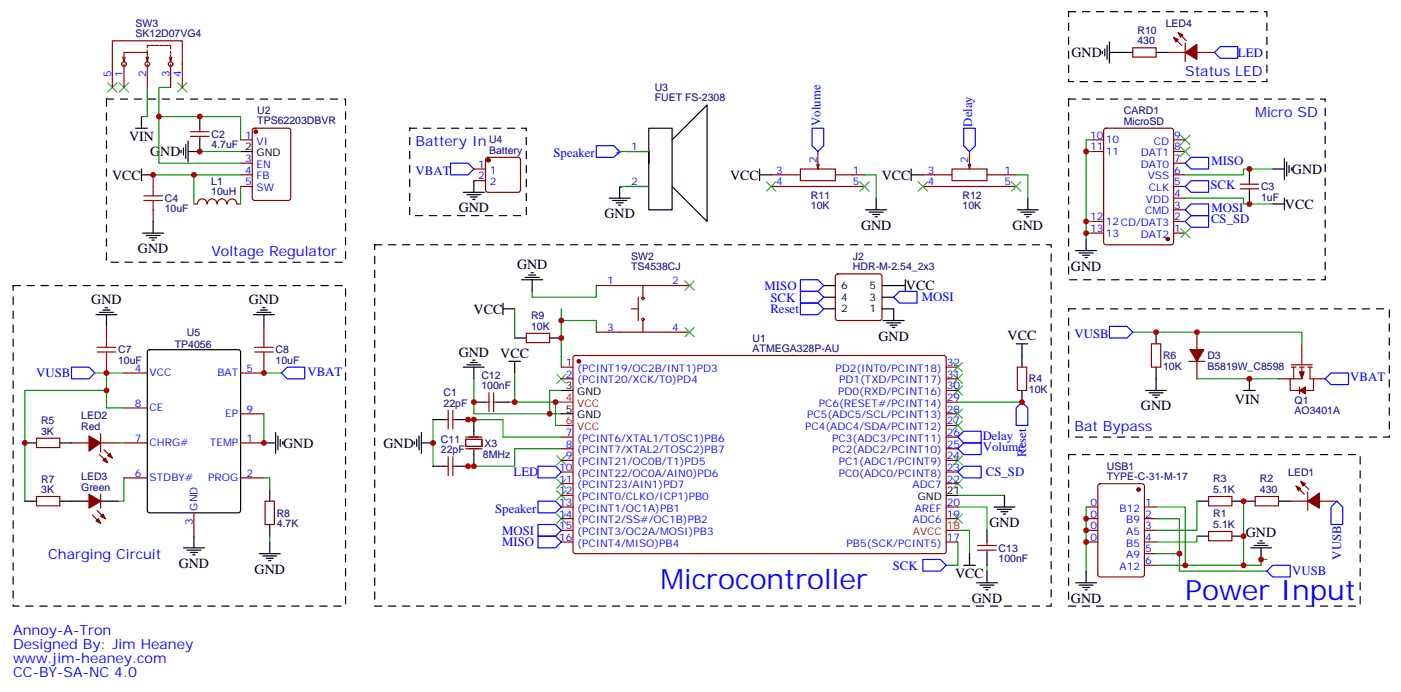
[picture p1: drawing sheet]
<svg xmlns="http://www.w3.org/2000/svg" width="424mm" height="209mm" viewBox="0 0 424 209" stroke-linecap="round" stroke-linejoin="round" font-family="sans-serif">
<g fill="none" stroke="#3c3" stroke-width=".35">
<path d="M32.6 25l2.8 2.9M35.4 25l-2.8 2.9M36.1 25l2.8 2.9M38.9 25l-2.8 2.9M53.7 25l2.9 2.9M56.6 25l-2.9 2.9M231.9 55l2.8 2.9M234.7 55l-2.8 2.9M260.1 55l2.8 2.9M262.9 55l-2.8 2.9M277.7 55l2.9 2.9M280.6 55l-2.9 2.9"/>
<path d="M306 55l2.8 2.9M308.8 55l-2.8 2.9M357.1 40.9l2.8 2.8M357.1 44.4l2.8 2.9M359.9 44.4l-2.8 2.9M359.9 40.9l-2.8 2.8M357.1 69.1l2.8 2.9M359.9 69.1l-2.8 2.9M207.2 85l2.8 2.8M207.2 99.1l2.8 2.9M210 99.1l-2.8 2.9M210 85l-2.8 2.8"/>
<path d="M168.4 113.2l2.8 2.9M171.2 113.2l-2.8 2.9M288.3 116.8l2.8 2.8M288.3 113.2l2.8 2.9M288.3 109.7l2.8 2.8M291.1 116.8l-2.8 2.8M291.1 113.2l-2.8 2.9M291.1 109.7l-2.8 2.8M168.4 137.9l2.8 2.9M171.2 137.9l-2.8 2.9M288.3 137.9l2.8 2.9M288.3 123.8l2.8 2.8"/>
<path d="M288.3 127.4l2.8 2.8M291.1 137.9l-2.8 2.9M291.1 123.8l-2.8 2.8M291.1 127.4l-2.8 2.8M168.4 155.6l2.8 2.8M168.4 148.5l2.8 2.8M168.4 145l2.8 2.8M171.2 155.6l-2.8 2.8M171.2 148.5l-2.8 2.8M171.2 145l-2.8 2.8M288.3 155.6l2.8 2.8M288.3 145l2.8 2.8"/>
<path d="M291.1 155.6l-2.8 2.8M291.1 145l-2.8 2.8"/>
</g>
<g fill="none" stroke="#000" stroke-width=".35">
<path d="M333.5 15.5v.7M334.2 14.8v2.1M334.9 13.8v4.2M335.6 15.9h7.1M335.6 12.7v6.3M349.7 15.9h3.5M41 38.8h3.6M42.8 35.3v3.5M60.4 35.3v3.5M42.8 52.9h3.5M42.8 51.2v3.5M54.8 45.5v.7"/>
<path d="M55.5 44.8v2.1M56.2 43.7v4.3M56.9 42.7v6.3M60.4 42.3v3.6h-3.5M72.8 45.9h3.5M140.2 58.2h6.3M141.2 58.9h4.3M142.3 59.6h2.1M143.3 54.7v3.5M184.3 60h6.3M187.4 56.4v3.6M196.3 45.9v-7.1h7v24.7h-7v-17.6v3.5"/>
<path d="M203.3 42.3l10.6-10.5v35.2l-10.6-10.6M229.8 52.9h3.5M229.8 51.2v3.5M265 60v3.5M275.6 52.9h3.6M275.6 51.2v3.5M310.9 60v3.5M377.9 51.2v3.5M377.9 58.2v3.5M385 51.2h3.5M388.5 48v6.3M388.5 60v3.5"/>
<path d="M389.2 49v4.3M389.9 50.1v2.1M390.6 50.8v.7M43.1 70.6h6.4M44.2 71.3h4.2M45.3 72h2.1M46 72.7h.7M46.3 67v3.6M143 60.3h.7M185.3 60.7h4.2M186.4 61.4h2.1M187.1 62.1h.7"/>
<path d="M261.9 63.5h6.3M262.9 64.2h4.3M264 64.9h2.1M264.7 65.6h.7M307.7 63.5h6.4M308.8 64.2h4.2M309.8 64.9h2.2M310.6 65.6h.7M325.4 75.8h6.3M326.4 76.6h4.3M327.5 77.3h2.1M328.2 78h.7"/>
<path d="M328.5 72.3v3.5M385 61.7h3.5M29 95.2h6.4M30.1 94.5h4.2M31.2 93.8h2.1M31.9 93.1h.7M32.2 95.2v3.6M76.7 95.2h6.3M77.7 94.5h4.3M78.8 93.8h2.1M79.5 93.1h.7M79.8 95.2v3.6"/>
<path d="M152.2 93.5h3.5M152.2 91.7v3.5M157.8 84.7h6.3M158.9 84h4.2M159.9 83.3h2.1M160.6 82.5h.7M161 84.7v3.5M249.2 86.4h3.5M249.2 93.5h3.5M249.2 90h3.5M266.8 93.5h3.5v3.5M266.8 86.4h7.1"/>
<path d="M266.8 90h3.5M267.2 97h6.3M268.2 97.7h4.3M269.3 98.4h2.1M270 99.1h.7M273.9 84.7v3.5M44.8 106l.5-.2h26.8l.6 .5 .1 48.2-.5 .7h-27l-.7-.4v-48.3zM140.2 111.1h6.3M141.2 110.4h4.3M142.3 109.7h2.1M143 109h.7M143.3 111.1v3.6"/>
<path d="M153.9 109.4h3.5M155.7 102.3h3.5M155.7 109.4v3.5M166.3 102.3h3.5M169.8 118.2h3.5M307.4 104.1h3.5M309.1 104.1v7M309.1 118.2v3.5M346.5 118.2h6.4M347.6 118.9h4.2M348.7 119.6h2.1M349.7 100.5v3.6"/>
<path d="M349.7 111.1v7.1M376.2 118.2h3.5M377.9 114.7v3.5M7.5 134.1h3.5M18.1 134.1h3.5M79.8 134.1h3.6M83.4 130.9v6.3M84.1 131.9v4.3M84.8 133v2.1M85.5 133.7v.7M125.3 133.7v.7M126 133v2.1"/>
<path d="M126.8 131.9v4.3M127.5 134.1h3.5M127.5 130.9v6.3M131 127h3.5M138 127h3.6M143.3 127v4.9M143.3 136.2v4.9M143.3 121.7h3.6M150.4 121.7h3.5M169.8 125.2h3.5M349.4 120.3h.7M7.5 151.7h3.5"/>
<path d="M18.1 151.7h8.8M30.4 151.7h5.3M81.6 148.2v3.5M81.6 158.8v3.5M131 141.1h3.5M138 141.1h3.6M286.2 149.9h3.5M300.7 153.5h6.3M301.7 154.2h4.3M302.8 154.9h2.1M303.5 155.6h.7M303.8 149.9v3.6"/>
<path d="M362.1 151.7h3.5M372.6 151.7h7.1M386.8 151.7h3.5M55.5 165.8h6.3M56.6 166.5h4.2M57.6 167.2h2.1M58.3 167.9h.7M58.7 162.3v3.5M78.4 167.6h6.4M79.5 168.3h4.2M80.5 169h2.2M81.2 169.7h.8"/>
<path d="M81.6 164v3.6M291.5 171.1h3.5M293.3 167.6v3.5M295.4 176.4h6.3M296.4 177.1h4.3M297.5 177.8h2.1M298.2 178.5h.7M298.6 160.5v3.5M298.6 167.6v3.5M298.6 172.9v3.5M325.4 176.4h6.3M326.4 177.1h4.3"/>
<path d="M327.5 177.8h2.1M328.2 178.5h.7M328.5 172.9v3.5M362.1 162.3h3.5M372.6 162.3h3.6M378.3 165.8h6.3M379.3 165.1h4.3M380.4 164.4h2.1M381.1 163.7h.7M381.5 165.8v3.5"/>
</g>
<g fill="none" stroke="#008700" stroke-width=".35">
<path d="M44.6 26.5v8.8h-1.8M48.1 35.3v14.1h24.7M51.6 26.5h-3.5v8.8h24.7v7M46.3 52.9h12.4M60.4 45.9h12.4M72.8 52.9h-14.1v8.8M72.8 56.4v5.3M187.4 45.9h8.9M187.4 56.4h8.9M261.5 52.9h3.5v7.1M307.4 52.9h3.5v7.1M328.5 45.9h1.8"/>
<path d="M330.3 42.3h-1.8v30M358.5 60h17.7v1.7h8.8M385 51.2h-8.8v1.7h-17.7M328.5 70.6h1.8M328.5 67h1.8M155.7 93.5v8.8M169.8 97h10.6v3.5M169.8 93.5v17.6M180.4 86.4v3.6h-19.4v-1.8M28.7 112.9h8.8M32.2 118.2h-24.7v33.5M32.2 112.9v10.6h5.3"/>
<path d="M79.8 112.9h5.3M143.3 114.7v10.5h23M155.7 112.9v8.8h12.3M169.8 118.2h-3.5v7h3.5M342.7 100.5h51.1v3.6M362.1 114.7h24.7M35.7 134.1h1.8M79.8 125.2v8.9M131 127v14.1M143.3 127h-1.7h10.6v5.3h17.6M153.9 121.7h1.8M169.8 121.7h-1.8v7.1h1.8"/>
<path d="M169.8 135.8h-14.1v5.3h-14.1h1.7M289.7 121.7h19.4M37.5 144.6v7.1h-1.8M79.8 144.6h1.8v3.6M289.7 153.5h8.9v7M289.7 149.9h14.1M328.5 153.5v19.4M349.7 153.5h8.8v17.6M349.7 157h7.1v10.6M362.1 151.7v8.8h-12.4M376.2 151.7v19.4M81.6 162.3v1.7"/>
<path d="M289.7 164v7.1h-3.5M289.7 160.5h3.6v7.1M298.6 171.1v1.8M349.7 167.6h7.1v5.3h26.4M362.1 162.3v1.7h-12.4M383.2 169.3h-1.7v1.8h-31.8"/>
</g>
<g fill="none" stroke="#00f" stroke-width=".35">
<path d="M369.1 14.1h5.3v3.5h-5.3l-1.8-1.7zM245.6 38.8h3.6v5.3l-1.8 1.8-1.8-1.8zM291.5 38.8h3.5v5.3l-1.7 1.8-1.8-1.8zM136.3 49.4h5.3l1.7 1.8-1.7 1.7h-5.3zM180.4 44.1h5.3l1.7 1.8-1.7 1.7h-5.3zM358.5 56.4l1.8-1.7h5.3v3.5h-5.3zM358.5 49.4l1.8-1.8h5.3v3.6h-5.3zM358.5 67l1.8-1.7h5.3v3.5h-5.3zM358.5 63.5l1.8-1.8h5.3v3.6h-5.3zM242.1 91.7h5.3l1.8 1.8-1.8 1.7h-5.3zM242.1 88.2h5.3l1.8 1.8-1.8 1.7h-5.3zM242.1 84.7h5.3l1.8 1.7-1.8 1.8h-5.3z"/>
<path d="M272.1 88.2h5.3v3.5h-5.3l-1.8-1.7zM335.6 98.8h5.3l1.8 1.7-1.8 1.8h-5.3zM21.6 111.1h5.3l1.8 1.8-1.8 1.8h-5.3zM85.1 112.9l1.8-1.8h5.3v3.6h-5.3zM400.9 114.7l1.7-1.8h5.3v3.5h-5.3zM289.7 135.8l1.8-1.7h5.3v3.5h-5.3zM291.5 130.5h5.3v3.6h-5.3l-1.8-1.8zM309.1 121.7l1.8 1.8v5.3h-3.5v-5.3zM162.7 141.1h5.3l1.8 1.8-1.8 1.7h-5.3zM162.7 158.8h5.3l1.8 1.7-1.8 1.8h-5.3zM162.7 151.7h5.3l1.8 1.8-1.8 1.7h-5.3zM289.7 142.9l1.8-1.8h5.3v3.5h-5.3z"/>
<path d="M404.4 151.7l1.8 1.8v5.3h-3.6v-5.3zM162.7 162.3h5.3l1.8 1.7-1.8 1.8h-5.3zM279.2 169.3h5.2l1.8 1.8-1.8 1.8h-5.2zM385 171.1h5.3v3.5h-5.3l-1.8-1.7z"/>
</g>
<g fill="none" stroke="#870000" stroke-width=".35">
<path d="M37.1 17.3l.4 1.4M37.5 19.4v7.1M37.9 17.3l-.4 1.4M44.2 17.3l.4 1.4M44.6 15.2v.7M44.6 19.4v7.1M44.9 17.3l-.3 1.4v-2.8h-7.1v2.8M45.3 13.8h-.7v.7M45.6 13.8h1.1M47 13.8h1.1M48.4 13.8h1.1M49.8 13.8h1.1"/>
<path d="M51.3 13.8h.3v1M51.3 17.3l.3 1.4M51.6 15.5v.7M51.6 16.6v.7M51.6 19.4v7.1M52 17.3l-.4 1.4v-1.1M342.7 14.5h7v2.8h-7zM353.2 15.9h5.3M355 11.3l2.5 2.5M356.4 9.9l2.5 2.4M358.5 13.1v5.6M362.1 15.9h5.2"/>
<path d="M34 26.5v-14.2h21.1v14.2M57.6 39.9h5.7M60.4 38.8v1.1M76.5 39l.5-.2h10.2l.7 .4v20.8l-.4 .6-10.5 .1-.6-.5-.1-20.7zM334.1 39l.4-.2h19.8l.6 .4 .1 34.2-.5 .6-20 .1-.6-.5-.1-34.1zM46.3 52.9v3.5M57.6 41.3h5.7M60.4 41.3v1M72.8 56.4h3.5M72.8 52.9h3.5M72.8 49.4h3.5M72.8 42.3h3.5"/>
<path d="M143.3 51.2h3.6M143.3 54.7h3.6M147.1 47.8l.5-.2h9.1l.5 .2 .2 .5v9.2l-.2 .5-.5 .2h-9.1l-.5-.2-.2-.5v-9.2zM189.2 56.4h7.1M189.2 45.9h7.1M233.3 56.4h28.2M233.3 52.9h8.8M242.1 51.2h10.6v3.5h-10.6zM247.1 49.7l.3 1.5M247.4 45.9v5.3l.4-1.5M252.7 52.9h8.8M279.2 56.4h28.2"/>
<path d="M279.2 52.9h8.8M288 51.2h10.6v3.5h-10.6zM292.9 49.7l.4 1.5M293.3 45.9v5.3l.3-1.5M298.6 52.9h8.8M330.3 45.9h3.5M330.3 42.3h3.5M355 60h3.5M355 56.4h3.5M355 52.9h3.5M355 49.4h3.5M355 45.9h3.5"/>
<path d="M355 42.3h3.5M375.1 57.1h5.7M375.1 55.7h5.7M377.9 54.7v1M377.9 57.1v1.1M46.3 63.5v3.5M62.6 61.7a1.41 1.41 0 0 0-1.4-1.5 1.41 1.41 0 0 0-1.4 1.5h-1.1M62.8 61.7a1.41 1.41 0 0 1 1.4-1.5 1.41 1.41 0 0 1 1.4 1.5M65.7 61.7a1.41 1.41 0 0 1 1.5-1.5 1.41 1.41 0 0 1 1.4 1.5M68.8 61.7a1.41 1.41 0 0 1 1.4-1.5 1.41 1.41 0 0 1 1.4 1.5M71.7 61.7h1.1M330.3 70.6h3.5"/>
<path d="M330.3 67h3.5M355 70.6h3.5M355 67h3.5M355 63.5h3.5M32.2 98.8v3.5M79.8 98.8v3.5M180.4 86.4h28.2M191 93.5h2.1M193.1 90v7M194.5 86.4v3.6M194.5 97v3.5M252.9 83.1l.5-.2h12.7l.5 .2 .2 .5v12.7l-.2 .5-.5 .2h-12.7l-.5-.2-.2-.5v-12.7z"/>
<path d="M32.2 109.4v3.5M37.5 112.9h7.1M79.8 109.4v3.5h-7M147.9 118.9v5.6M149.3 118.9v5.6M159.2 100.9h7.1v2.8h-7.1zM169.8 111.1h3.5M169.8 114.7h3.5M173.6 107.8l.4-.2 111.8 .1 .4 .6-.1 58.8-.6 .5-111.7-.1-.5-.6v-58.6zM180.4 100.5h28.2M286.2 111.1h3.5M286.2 114.7h3.5"/>
<path d="M286.2 118.2h3.5M307.7 111.1h2.9v7.1h-2.9zM348.3 104.1h2.8v7h-2.8zM359.6 109.4h4.9M362.1 100.5v5.3M362.1 109.4v5.3M386.8 114.7h3.5M390.3 114.7v3.5h2.8M390.6 111.1h1.4M390.6 110.4h6.4M391.3 111.1v3.6M393.1 117.1v2.1"/>
<path d="M393.1 111.1h1.4M393.8 111.1v3.6h-3.5M393.8 104.1v6.3M395.6 111.1h1.4M396.3 111.1v3.6h1v3.5h-2.4M397.3 114.7h3.6M11 132.6h7.1v2.9h-7.1zM21.6 134.1h5.3M30.1 137.6l2.5 2.5M30.4 134.1h5.3M30.4 131.2v5.7M31.5 136.2l2.5 2.4"/>
<path d="M37.5 134.1h7.1M37.5 123.5h7.1M72.8 125.2h7M72.8 134.1h7M134.5 127h1.1M135.6 124.2v5.6M135.6 138.3v5.6M137 124.2v5.6M137 138.3v5.6M137 127h1M140.9 133h4.9v2.1h-4.9zM140.9 135.8h4.9"/>
<path d="M140.9 132.3h4.9M146.9 121.7h1M149.3 121.7h1.1M169.8 135.8h3.5M169.8 132.3h3.5M169.8 139.3h3.5M286.2 135.8h3.5M286.2 132.3h3.5M286.2 121.7h3.5M286.2 139.3h3.5M286.2 128.8h3.5M286.2 125.2h3.5"/>
<path d="M11 150.3h7.1v2.8h-7.1zM28 155.9l2.4 2.5M29.4 154.5l2.5 2.5M30.4 149.6v4.2M37.5 144.6h7.1M58.7 155.2v7.1M72.8 144.6h7M80.2 151.7h2.8v7.1h-2.8zM134.5 141.1h1.1M137 141.1h1M169.8 142.9h3.5M169.8 146.4h3.5"/>
<path d="M169.8 149.9h3.5M169.8 153.5h3.5M169.8 157h3.5M286.2 142.9h3.5M286.2 146.4h3.5M286.2 153.5h3.5M286.2 157h3.5M328.5 153.5h3.6M328.5 157h3.6M332.3 146.6l.5-.2h12.7l.6 .4 .1 27.1-.5 .7h-12.9l-.7-.4v-27.1zM346.2 153.5h3.5M346.2 157h3.5"/>
<path d="M365.6 150.3h7v2.8h-7zM379.7 150.3h7.1v2.8h-7.1zM390.3 151.7h5.3M392 147.1l2.5 2.5M393.5 145.7l2.4 2.5M395.6 148.9v5.6M399.1 151.7h5.3M169.8 160.5h3.5M169.8 164h3.5M286.2 164h3.5M295.7 166.5h5.7M295.7 165.1h5.7"/>
<path d="M298.6 164v1.1M298.6 166.5v1.1M328.5 160.5h3.6M328.5 164h3.6M346.2 160.5h3.5M346.2 164h3.5M346.2 167.6h3.5M346.2 171.1h3.5M365.6 160.9h7v2.8h-7z"/>
<circle cx="37.5" cy="19.4" r=".71"/>
<circle cx="44.6" cy="19.4" r=".71"/>
<circle cx="51.6" cy="19.4" r=".71"/>
<circle cx="194.5" cy="90.3" r=".35"/>
<circle cx="194.5" cy="96.7" r=".35"/>
</g>
<path d="M323.3 3.5h59.9v21.2h-59.9zM32.2 30h72.3v49.4h-72.3zM123.9 38.8h35.3v26.5h-35.3zM323.3 30h77.6v54.7h-77.6zM113.3 74.1h204.7v109.3h-204.7zM4 86.4h100.5v97h-100.5zM323.3 93.5h97v38.8h-97zM323.3 137.6h88.1v45.8h-88.1z" fill="none" stroke="#000" stroke-width=".35" stroke-dasharray="2.1 2.1"/>
<g fill="#870000" stroke="#870000" stroke-width=".35">
<path d="M392 147.1l1.5 .7-.8 .7z"/>
<path d="M393.5 145.7l1.4 .7-.7 .7z"/>
<path d="M395.6 151.7l3.5-2.5v4.6z"/>
<path d="M33.3 137.2l.7 1.4-1.4-.7z"/>
<path d="M31.2 139.3l.7-.7 .7 1.5z"/>
<path d="M26.9 131.9l3.5 2.2-3.5 2.4z"/>
<path d="M26.9 149.6l3.5 2.1-3.5 2.1z"/>
<path d="M30.4 156.3l.8-.7 .7 1.4z"/>
<path d="M29 157.7l.7-.7 .7 1.4z"/>
<path d="M393.1 112.5h1.4l-.7 2.2z"/>
<path d="M393.1 118.2l1.8-1.1v2.1z"/>
<path d="M359.9 105.8h4.3l-2.1 3.6z"/>
<path d="M355 11.3l1.4 .7-.7 .7z"/>
<path d="M356.4 9.9l1.4 .7-.7 .7z"/>
<path d="M358.5 15.9l3.6-2.5v4.6z"/>
<circle cx="175.1" cy="109.4" r=".53"/>
<circle cx="344.4" cy="148.2" r=".53"/>
<circle cx="353.2" cy="72.3" r=".53"/>
<circle cx="77.4" cy="39.9" r=".53"/>
<circle cx="147.7" cy="48.5" r=".53"/>
</g>
<path d="M169.8 121.7h3.5M169.8 128.8h3.5M286.2 160.5h3.5" fill="none" stroke="#f00" stroke-width=".35"/>
<path d="M43.5 59.3h5.6M46.3 56.4v2.9M43.5 60.7h5.6M46.3 60.7v2.8M29.4 106.5h5.6M29.4 105.1h5.6M32.2 102.3v2.8M32.2 106.5v2.9M77 106.5h5.7M77 105.1h5.7M79.8 102.3v2.8M79.8 106.5v2.9" fill="none" stroke="#a10000" stroke-width=".35"/>
<g fill="#c00">
<circle cx="309.1" cy="121.7" r=".88"/>
<circle cx="169.8" cy="102.3" r=".88"/>
<circle cx="155.7" cy="121.7" r=".88"/>
<circle cx="143.3" cy="121.7" r=".88"/>
<circle cx="166.3" cy="125.2" r=".88"/>
<circle cx="168" cy="121.7" r=".88"/>
<circle cx="131" cy="134.1" r=".88"/>
<circle cx="141.6" cy="127" r=".88"/>
<circle cx="141.6" cy="141.1" r=".88"/>
<circle cx="143.3" cy="141.1" r=".88"/>
<circle cx="143.3" cy="127" r=".88"/>
<circle cx="358.5" cy="171.1" r=".88"/>
<circle cx="381.5" cy="169.3" r=".88"/>
<circle cx="328.5" cy="157" r=".88"/>
<circle cx="328.5" cy="160.5" r=".88"/>
<circle cx="328.5" cy="164" r=".88"/>
<circle cx="356.8" cy="167.6" r=".88"/>
<circle cx="376.2" cy="171.1" r=".88"/>
<circle cx="376.2" cy="162.3" r=".88"/>
<circle cx="376.2" cy="151.7" r=".88"/>
<circle cx="7.5" cy="134.1" r=".88"/>
<circle cx="32.2" cy="118.2" r=".88"/>
<circle cx="79.8" cy="112.9" r=".88"/>
<circle cx="79.8" cy="134.1" r=".88"/>
<circle cx="32.2" cy="112.9" r=".88"/>
<circle cx="349.7" cy="100.5" r=".88"/>
<circle cx="362.1" cy="100.5" r=".88"/>
<circle cx="377.9" cy="114.7" r=".88"/>
<circle cx="377.9" cy="51.2" r=".88"/>
<circle cx="328.5" cy="67" r=".88"/>
<circle cx="328.5" cy="70.6" r=".88"/>
<circle cx="328.5" cy="45.9" r=".88"/>
<circle cx="377.9" cy="61.7" r=".88"/>
<circle cx="58.7" cy="52.9" r=".88"/>
<circle cx="60.4" cy="45.9" r=".88"/>
<circle cx="46.3" cy="52.9" r=".88"/>
<circle cx="60.4" cy="35.3" r=".88"/>
<circle cx="48.1" cy="35.3" r=".88"/>
<circle cx="169.8" cy="97" r=".88"/>
</g>
<g font-size="8.5" fill="#00f">
<text x="199.8" y="178.2">Microcontroller</text>
<text x="358.5" y="181.7">Power Input</text>
</g>
<g font-size="4.2">
<text x="324.1" y="17.3">GND</text>
<text x="39" y="42.8">VIN</text>
<text x="45.4" y="47.3">GND</text>
<text x="390.8" y="52.6">GND</text>
<text x="33.9" y="54.4">VCC</text>
<text x="220.9" y="54.4">VCC</text>
<text x="266.7" y="54.4">VCC</text>
<text x="138.7" y="64.2">GND</text>
<text x="388.7" y="63.2">VCC</text>
<text x="182.9" y="66.1">GND</text>
<text x="260.5" y="69.6">GND</text>
<text x="306.3" y="69.6">GND</text>
<text x="41.7" y="76.7">GND</text>
<text x="156.4" y="81.5">GND</text>
<text x="324" y="82">GND</text>
<text x="274" y="87.9">VCC</text>
<text x="27.6" y="92">GND</text>
<text x="75.2" y="92">GND</text>
<text x="143.3" y="94.9">VCC</text>
<text x="138.8" y="107.9">GND</text>
<text x="265.8" y="103.1">GND</text>
<text x="304.8" y="103">VCC</text>
<text x="151.3" y="108.3">VCC</text>
<text x="345.1" y="124.2">GND</text>
<text x="373.6" y="122.2">VIN</text>
<text x="85.7" y="135.5">GND</text>
<text x="116" y="135.5">GND</text>
<text x="299.3" y="159.5">GND</text>
<text x="376.9" y="162.6">GND</text>
<text x="54.1" y="171.9">GND</text>
<text x="77" y="173.7">GND</text>
<text x="288.9" y="175.1">VCC</text>
<text x="294" y="182.5">GND</text>
<text x="324" y="182.5">GND</text>
</g>
<g font-size="4.2" fill="#00f">
<text x="358.5" y="22.9">Status LED</text>
<text x="379.7" y="35.3">Micro SD</text>
<text x="125.7" y="44.1">Battery In</text>
<text x="64" y="77.6">Voltage Regulator</text>
<text x="325" y="130.5">Bat Bypass</text>
<text x="14.6" y="169.3">Charging Circuit</text>
<text x="4" y="192.3">Annoy-A-Tron</text>
<text x="4" y="196.5">Designed By: Jim Heaney</text>
<text x="4" y="200.7">www.jim-heaney.com</text>
<text x="4" y="205">CC-BY-SA-NC 4.0</text>
</g>
<g font-size="3.9" fill="#00f">
<text x="374.5" y="17.1">LED</text>
<text x="248.2" y="38.2" transform="rotate(-90 248.2 38.2)">Volume</text>
<text x="294.1" y="38.4" transform="rotate(-90 294.1 38.4)">Delay</text>
<text x="167.4" y="47.6">Speaker</text>
<text x="125.7" y="52.9">VBAT</text>
<text x="366.5" y="50.1">MISO</text>
<text x="366.1" y="57.3">SCK</text>
<text x="366.5" y="64.2">MOSI</text>
<text x="366.3" y="67.6">CS_SD</text>
<text x="231.3" y="87.7">MISO</text>
<text x="233" y="91.3">SCK</text>
<text x="233" y="94.8">Reset</text>
<text x="278.8" y="91.2">MOSI</text>
<text x="325" y="102.3">VUSB</text>
<text x="93" y="113.7">VBAT</text>
<text x="11" y="114.2">VUSB</text>
<text x="408.4" y="115.4">VBAT</text>
<text x="297.3" y="133">Delay</text>
<text x="297.3" y="136.6">Volume</text>
<text x="310.4" y="138.3" transform="rotate(-90 310.4 138.3)">Reset</text>
<text x="155.3" y="144.1">LED</text>
<text x="298.2" y="144.1">CS_SD</text>
<text x="149.8" y="155.2">Speaker</text>
<text x="151.9" y="161.8">MOSI</text>
<text x="151.9" y="165.4">MISO</text>
<text x="270.1" y="172.4">SCK</text>
<text x="405.7" y="169.4" transform="rotate(-90 405.7 169.4)">VUSB</text>
<text x="390.9" y="174.1">VUSB</text>
</g>
<g font-size="3.2" fill="#000080">
<text x="41" y="11.3">SK12D07VG4</text>
<text x="41" y="8.1">SW3</text>
<text x="344.1" y="10.2">R10</text>
<text x="352.6" y="8.2">LED4</text>
<text x="344.1" y="13.4">430</text>
<text x="198" y="27.5">U3</text>
<text x="77.8" y="34.5">U2</text>
<text x="198" y="30.7">FUET FS-2308</text>
<text x="339.9" y="34.6">CARD1</text>
<text x="64" y="41.7">C2</text>
<text x="77.8" y="37.7">TPS62203DBVR</text>
<text x="339.9" y="37.7">MicroSD</text>
<text x="64" y="44.9">4.7uF 2</text>
<text x="147.9" y="46.5">Battery</text>
<text x="147.9" y="43.2">U4</text>
<text x="63.9" y="59.1">10uH</text>
<text x="63.9" y="55.9">L1</text>
<text x="381.5" y="57.6">C3</text>
<text x="49.8" y="64.3">10uF</text>
<text x="49.8" y="61.1">C4</text>
<text x="245.3" y="63.3">10K</text>
<text x="245.3" y="60.1">R11</text>
<text x="291.2" y="63.3">10K</text>
<text x="291.2" y="60.1">R12</text>
<text x="381.5" y="60.8">1uF</text>
<text x="190.9" y="81.7">TS4538CJ</text>
<text x="190.9" y="78.6">SW2</text>
<text x="258" y="81.8">HDR-M-2.54_2x3</text>
<text x="258" y="78.7">J2</text>
<text x="56.6" y="101.6">U5</text>
<text x="160.6" y="99.8">10K</text>
<text x="160.6" y="96.6">R9</text>
<text x="35.7" y="107">C7</text>
<text x="52.9" y="105.2">TP4056</text>
<text x="83.4" y="107">C8</text>
<text x="227.7" y="106.5">ATMEGA328P-AU</text>
<text x="227.7" y="103.4">U1</text>
<text x="35.7" y="110.1">10uF</text>
<text x="83.4" y="110.1">10uF</text>
<text x="351.8" y="111.9">10K</text>
<text x="351.8" y="108.7">R6</text>
<text x="365.2" y="111.9">B5819W_C8598</text>
<text x="365.2" y="108.7">D3</text>
<text x="134.2" y="119.9">C1</text>
<text x="145.6" y="117.8">100nF</text>
<text x="145.6" y="114.6">C12</text>
<text x="311.3" y="119">10K</text>
<text x="311.3" y="115.8">R4</text>
<text x="134.2" y="123.1">22pF</text>
<text x="391.6" y="125.4">AO3401A</text>
<text x="391.6" y="122.2">Q1</text>
<text x="12.4" y="131.6">3K</text>
<text x="12.4" y="128.4">R5</text>
<text x="24.6" y="130.2">Red</text>
<text x="24.6" y="127">LED2</text>
<text x="133.4" y="137.2">22pF</text>
<text x="133.4" y="134">C11</text>
<text x="146.6" y="135.2">X3</text>
<text x="146.1" y="138.7">8MHz</text>
<text x="334.8" y="142.2">USB1</text>
<text x="12.5" y="149.2">3K</text>
<text x="12.5" y="146.1">R7</text>
<text x="24.6" y="148.5">Green</text>
<text x="24.6" y="145.3">LED3</text>
<text x="334.8" y="145.3">TYPE-C-31-M-17</text>
<text x="367" y="149.2">5.1K</text>
<text x="367" y="146">R3</text>
<text x="381.1" y="149.2">430</text>
<text x="381.1" y="146">R2</text>
<text x="389.7" y="144">LED1</text>
<text x="83.7" y="159.6">4.7K</text>
<text x="83.7" y="156.3">R8</text>
<text x="367" y="159.8">5.1K</text>
<text x="367" y="156.6">R1</text>
<text x="302.1" y="166.9">C13</text>
<text x="302.1" y="170.1">100nF</text>
</g>
<g font-size="3.2" fill="#00f">
<text x="33.6" y="23.2" transform="rotate(-90 33.6 23.2)">5</text>
<text x="37.1" y="23.2" transform="rotate(-90 37.1 23.2)">1</text>
<text x="44.2" y="23.2" transform="rotate(-90 44.2 23.2)">2</text>
<text x="51.3" y="23.2" transform="rotate(-90 51.3 23.2)">3</text>
<text x="54.8" y="23.2" transform="rotate(-90 54.8 23.2)">4</text>
<text x="74.1" y="42">1</text>
<text x="329.8" y="42">10</text>
<text x="355.2" y="42">9</text>
<text x="77.6" y="43.7">VI</text>
<text x="185.9" y="46.9">+</text>
<text x="191" y="45.5">1</text>
<text x="329.8" y="45.5">11</text>
<text x="334.5" y="43.4">10</text>
<text x="334.5" y="46.9">11</text>
<text x="345.1" y="47.3">DAT1</text>
<text x="349" y="43.7">CD</text>
<text x="355.2" y="45.5">8</text>
<text x="74.1" y="49">3</text>
<text x="74.1" y="52.6">4</text>
<text x="77.6" y="50.8">EN</text>
<text x="144.7" y="50.8">1</text>
<text x="148.2" y="52.6">1</text>
<text x="234.8" y="52.6">3</text>
<text x="247.1" y="49.4" transform="rotate(-90 247.1 49.4)">2</text>
<text x="258" y="52.6">1</text>
<text x="280.7" y="52.6">3</text>
<text x="292.9" y="49.4" transform="rotate(-90 292.9 49.4)">2</text>
<text x="303.8" y="52.6">1</text>
<text x="345.1" y="50.8">DAT0</text>
<text x="355.2" y="52.6">6</text>
<text x="355.2" y="49">7</text>
<text x="74.1" y="56.1">5</text>
<text x="77.6" y="54.3">FB</text>
<text x="77.6" y="57.9">SW</text>
<text x="144.7" y="54.3">2</text>
<text x="148.2" y="56.1">2</text>
<text x="187" y="57.5">-</text>
<text x="191" y="56.1">2</text>
<text x="234.8" y="56.1">4</text>
<text x="258" y="56.1">5</text>
<text x="280.7" y="56.1">4</text>
<text x="303.8" y="56.1">5</text>
<text x="347.2" y="54.3">VSS</text>
<text x="347.5" y="57.9">CLK</text>
<text x="355.2" y="59.6">4</text>
<text x="355.2" y="56.1">5</text>
<text x="346.4" y="64.9">CMD</text>
<text x="346.6" y="61.4">VDD</text>
<text x="355.2" y="63.1">3</text>
<text x="329.8" y="66.7">12</text>
<text x="329.8" y="70.2">13</text>
<text x="334.5" y="68.1">12CD/DAT3</text>
<text x="334.5" y="71.6">13</text>
<text x="345.1" y="72">DAT2</text>
<text x="355.2" y="70.2">1</text>
<text x="355.2" y="66.7">2</text>
<text x="183.6" y="86.1">1</text>
<text x="203.3" y="86.1">2</text>
<text x="183.6" y="100.2">3</text>
<text x="203.3" y="100.2">4</text>
<text x="40.8" y="112.5">4</text>
<text x="45.3" y="113.9">VCC</text>
<text x="65.8" y="113.9">BAT</text>
<text x="74.5" y="112.5">5</text>
<text x="171.1" y="110.8">1</text>
<text x="174.6" y="112.5">(PCINT19/OC2B/INT1)PD3</text>
<text x="252.7" y="112.5">PD2(INT0/PCINT18)</text>
<text x="286.4" y="110.8">32</text>
<text x="171.1" y="114.3">2</text>
<text x="174.6" y="116.1">(PCINT20/XCK/T0)PD4</text>
<text x="253.5" y="119.6">PD0(RXD/PCINT16)</text>
<text x="253.8" y="116.1">PD1(TXD/PCINT17)</text>
<text x="286.4" y="117.8">30</text>
<text x="286.4" y="114.3">31</text>
<text x="40.8" y="123.1">8</text>
<text x="45.3" y="124.5">CE</text>
<text x="74.5" y="124.9">9</text>
<text x="247.7" y="123.1">PC6(RESET#/PCINT14)</text>
<text x="286.4" y="124.9">28</text>
<text x="286.4" y="121.4">29</text>
<text x="68.2" y="126.3">EP</text>
<text x="171.1" y="131.9">7</text>
<text x="243.5" y="130.2">PC4(ADC4/SDA/PCINT12)</text>
<text x="244.2" y="126.6">PC5(ADC5/SCL/PCINT13)</text>
<text x="286.4" y="131.9">26</text>
<text x="286.4" y="128.4">27</text>
<text x="40.8" y="133.7">7</text>
<text x="45.3" y="135.1">CHRG#</text>
<text x="63.5" y="135.1">TEMP</text>
<text x="74.5" y="133.7">1</text>
<text x="171.1" y="135.5">8</text>
<text x="174.6" y="133.7">(PCINT6/XTAL1/TOSC1)PB6</text>
<text x="174.6" y="137.2">(PCINT7/XTAL2/TOSC2)PB7</text>
<text x="251.8" y="137.2">PC2(ADC2/PCINT10)</text>
<text x="251.8" y="133.7">PC3(ADC3/PCINT11)</text>
<text x="286.4" y="135.5">25</text>
<text x="169.1" y="142.5">10</text>
<text x="171.1" y="139">9</text>
<text x="174.6" y="140.8">(PCINT21/OC0B/T1)PD5</text>
<text x="253.8" y="140.8">PC1(ADC1/PCINT9)</text>
<text x="286.4" y="142.5">23</text>
<text x="286.4" y="139">24</text>
<text x="40.8" y="144.3">6</text>
<text x="45.3" y="145.7">STDBY#</text>
<text x="63" y="145.7">PROG</text>
<text x="74.5" y="144.3">2</text>
<text x="169.1" y="146.1">11</text>
<text x="169.1" y="149.6">12</text>
<text x="174.6" y="144.3">(PCINT22/OC0A/AIN0)PD6</text>
<text x="174.6" y="147.8">(PCINT23/AIN1)PD7</text>
<text x="253.8" y="144.3">PC0(ADC0/PCINT8)</text>
<text x="276.1" y="147.8">ADC7</text>
<text x="286.4" y="146.1">22</text>
<text x="59.7" y="154.5" transform="rotate(-90 59.7 154.5)">GND</text>
<text x="169.1" y="153.1">13</text>
<text x="174.6" y="151.3">(PCINT0/CLKO/ICP1)PB0</text>
<text x="174.6" y="154.9">(PCINT1/OC1A)PB1</text>
<text x="276.7" y="154.9">AREF</text>
<text x="286.4" y="153.1">20</text>
<text x="329.9" y="153.1">0</text>
<text x="338.7" y="154.9">B12</text>
<text x="346.4" y="153.1">1</text>
<text x="58.3" y="159" transform="rotate(-90 58.3 159)">3</text>
<text x="169.1" y="156.6">14</text>
<text x="169.1" y="160.2">15</text>
<text x="174.6" y="158.4">(PCINT2/SS#/OC1B)PB2</text>
<text x="174.6" y="161.9">(PCINT3/OC2A/MOSI)PB3</text>
<text x="276.1" y="158.4">ADC6</text>
<text x="286.4" y="156.6">19</text>
<text x="329.9" y="156.6">0</text>
<text x="329.9" y="160.2">0</text>
<text x="340.7" y="158.4">B9</text>
<text x="340.7" y="161.9">A5</text>
<text x="346.4" y="156.6">2</text>
<text x="346.4" y="160.2">3</text>
<text x="169.1" y="163.7">16</text>
<text x="174.6" y="165.5">(PCINT4/MISO)PB4</text>
<text x="256.1" y="165.5">PB5(SCK/PCINT5)</text>
<text x="286.4" y="163.7">17</text>
<text x="329.9" y="163.7">0</text>
<text x="340.7" y="165.5">B5</text>
<text x="346.4" y="163.7">4</text>
<text x="346.4" y="167.2">5</text>
<text x="338.7" y="172.5">A12</text>
<text x="340.7" y="169">A9</text>
<text x="346.4" y="170.7">6</text>
</g>
<g font-size="3.2">
<text x="77.6" y="47.3">GND</text>
<text x="254.5" y="87.5">6</text>
<text x="263" y="87.5">5</text>
<text x="254.5" y="94.5">2</text>
<text x="254.5" y="91">4</text>
<text x="263" y="94.5">1</text>
<text x="263" y="91">3</text>
<text x="171.1" y="117.8">3</text>
<text x="174.6" y="119.6">GND</text>
<text x="171.1" y="124.9">5</text>
<text x="174.6" y="126.6">GND</text>
<text x="286.4" y="149.6">21</text>
<text x="277.6" y="151.3">GND</text>
</g>
<g font-size="3.2" fill="#f00">
<text x="171.1" y="121.4">4</text>
<text x="174.6" y="123.1">VCC</text>
<text x="171.1" y="128.4">6</text>
<text x="174.6" y="130.2">VCC</text>
<text x="276.1" y="161.9">AVCC</text>
<text x="286.4" y="160.2">18</text>
</g>
</svg>
